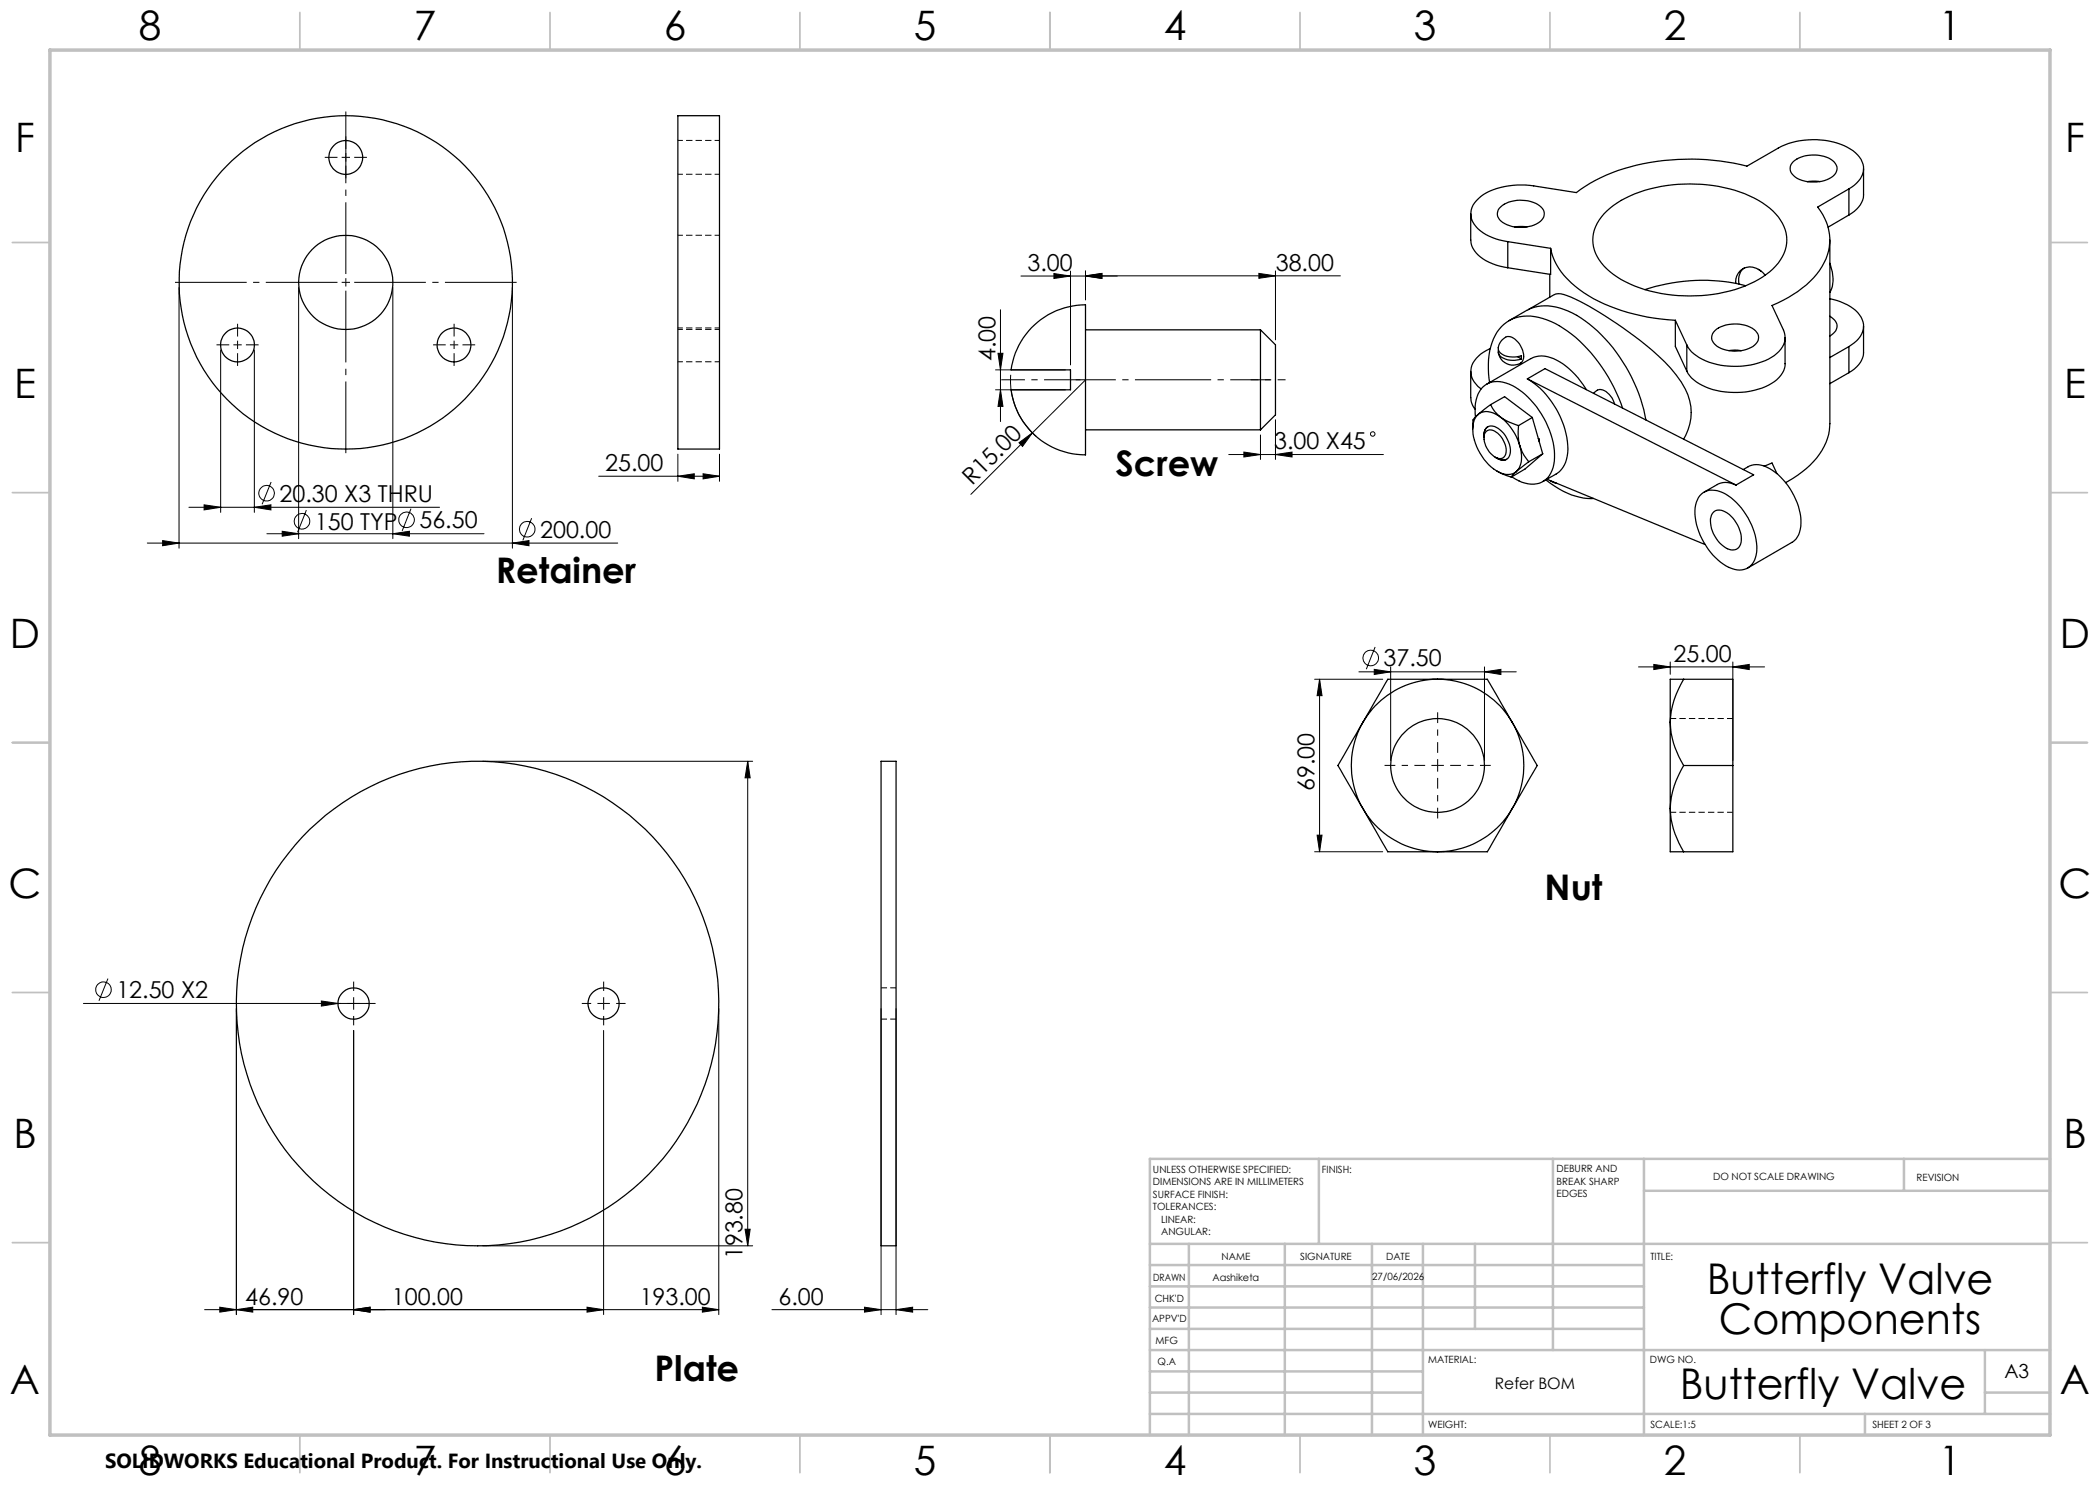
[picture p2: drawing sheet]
<svg xmlns="http://www.w3.org/2000/svg" width="420mm" height="297mm" viewBox="0 0 420 297" stroke-linecap="round" stroke-linejoin="round" font-family="sans-serif">
<g fill="none" stroke="#000" stroke-width=".25">
<path d="M135.6 23.1h8.3v66.7h-8.3zM358.7 32.3a6.9 6.9 0 0 1 8.1 .1 1.89 1.89 0 0 1-.5 3.1 7.1 7.1 0 0 1-7.5-.3 1.81 1.81 0 0 1-.1-2.9zM361.5 36.3l1-.1 1.5 .1M369.8 37.8l-6.3 3.6a10.4 10.4 0 0 1-.8 14.2 23.1 23.1 0 0 1-8.3 5.5l2.3 4.9a3.8 3.8 0 0 1-1.3 4.7 14.2 14.2 0 0 1-11.2 2.4 10 10 0 0 1-6.6-3.6l-.2-.5M369.8 37.8a4.6 4.6 0 0 0 2.8-5 6.7 6.7 0 0 0-4.5-3.9 15.9 15.9 0 0 0-12.5 .7l-6.2 3.6a45.9 45.9 0 0 0-28.2 1.8l-3.2 1.7-2.7 1.8-8.6-1.3a14.9 14.9 0 0 0-10.5 2.1 4 4 0 0 0-1.6 5.1 9.2 9.2 0 0 0 7 3.9M369.8 37.8v5.2M372.7 33.7v5.2a4.9 4.9 0 0 1-2.9 4.1M294.1 42.8v5.2a5.3 5.3 0 0 0 3.7 4.5l1.4 .5 2.4 .5M299.9 41.7a6.5 6.5 0 0 1 8.6 0 2.02 2.02 0 0 1-1.2 3.1 6.9 6.9 0 0 1-7.4-.8 1.73 1.73 0 0 1 0-2.3zM301.6 48.3l8.5 1.4M301.6 48.3v5.2M302.9 45.4h2.5"/>
<path d="M310 54.9v4.5M310.1 49.7a14 14 0 0 0 6.6 8.8 37 37 0 0 0 18.4 5.6M310.1 49.7v5.2l-8.5-1.4M310.9 58.9l-5.2 3M310.9 58.9a4 4 0 0 1 3.2 .5 73.4 73.4 0 0 1 20 14.2 13.7 13.7 0 0 1 4.1 8.9 10.6 10.6 0 0 1-1.5 5.3M320.8 42.8a21.5 21.5 0 0 1 12.5-5.7 29 29 0 0 1 19.2 3.5 9.3 9.3 0 0 1 4.9 7.4 9.3 9.3 0 0 1-4.9 7.4 29.3 29.3 0 0 1-20.3 3.3 19.8 19.8 0 0 1-11.9-6.1 7.1 7.1 0 0 1 .5-9.8zM348.9 53.6a3.2 3.2 0 0 0-1.1 3.2M349.1 57.1a35.5 35.5 0 0 0-20.1 .8M351.7 53.9l.5 .4M353 55a3.3 3.3 0 0 0-5.3-.4 3.1 3.1 0 0 0-.6 2.1M366 48v36.7a12.4 12.4 0 0 1-5.6 9.7l-3.3 2.1M366 52.7a7 7 0 0 1 0 5.8"/>
<path d="M366 59.8a9.3 9.3 0 0 1 6.2 3.6 4 4 0 0 1-1.9 5.5l-.5 .4M369.8 43l-4.2 2.4M206.3 65.6a14.8 14.8 0 0 1 10.8-4.6v29.9a14.9 14.9 0 0 1-14.9-12.9h11.9v-4h-11.9a15.4 15.4 0 0 1 4.1-8.4zM217.1 66h35M252.1 66v20M252.1 66l3 3v14l-3 3M294.1 74.3l.1 5.4a3.4 3.4 0 0 0 .8 2.1M297.4 76.8l8.8-5.1a5.2 5.2 0 0 1 5.1 .3 15.7 15.7 0 0 1 6 5.9M297.9 76.5a14 14 0 0 1 2-10.7 7.6 7.6 0 0 1 8.6-2.1 23.1 23.1 0 0 1 11.2 8.8 34.5 34.5 0 0 1 4.8 9.1M298.1 69.7a6.4 6.4 0 0 0-3.8 3.8 4.1 4.1 0 0 0 1.9 4.3M299.6 70.5a2.9 2.9 0 0 0 4.9 1.7 4.1 4.1 0 0 0-1.8-4.6 1.69 1.69 0 0 0-2.6 .7 1.66 1.66 0 0 0-.4 1.8 1.66 1.66 0 0 0 1.4 1.1l1.8 .2 1.4-.2v.6M299.7 70a1.57 1.57 0 0 0 1.4 1.8l1.8 .3 1.4-.3"/>
<path d="M301.8 64.1l3.5-2a9.2 9.2 0 0 1 8.4 .1 28.3 28.3 0 0 1 12.6 13.3 29.9 29.9 0 0 1 2.9 8.5M303.5 71.3l.8 .5M305.5 75.8a17.3 17.3 0 0 1 8 14.7 5.4 5.4 0 0 1-2.2 4.3l-2.7 1.5M305.5 75.8l3.5-2.1 41.7 21.3-3.5 2M305.5 75.8l41.7 21.2M318.7 78.7a1.67 1.67 0 0 1 2.8-.1l.9 1 .5 1.2M335.1 64.1l2.3 4.9M335.1 64.1v5.2l2.3 4.9M337.4 69v5.2M343 66.1a6.8 6.8 0 0 1 8.1 .1 1.93 1.93 0 0 1-.5 3.1 7 7 0 0 1-7.5-.3 1.78 1.78 0 0 1-.1-2.9zM345.8 70.1l1-.1 1.5 .1M357 67.5v5.2a5.2 5.2 0 0 1-3.3 4.3 15.7 15.7 0 0 1-14.4-.6l-1-.8-.9-1.4"/>
<path d="M366 63.2a2.03 2.03 0 0 1 .9 3.3l-.9 .7M369.8 69.3v5.2M369.8 69.3l-3.8 2.2M369.8 74.5l-3.8 2.2M372.7 65.2v5.2a4.9 4.9 0 0 1-2.9 4.1M217.1 86h35M295.1 83.4a7.2 7.2 0 0 1 1.4-6 4.7 4.7 0 0 1 5.3-.6 16.9 16.9 0 0 1 9 12.4 7.3 7.3 0 0 1-1.6 6.7 4.8 4.8 0 0 1-5.4 .3l-1.5-.8M295.6 82.9a5 5 0 0 0-.7 5.1 9.9 9.9 0 0 0 5.8 6.8l1 .1a2.25 2.25 0 0 0 1.5-.6M295.6 82.9a3.2 3.2 0 0 1 4 .2l.5 .4M295.6 82.9l-.4 .4a1.88 1.88 0 0 0-.6 2.1l-.1 .4M296.8 87.4a1.66 1.66 0 0 1 .4-1.7 1.66 1.66 0 0 1 1.7-.4 5.5 5.5 0 0 1 3 5.7 1.65 1.65 0 0 1-2.7 .5M297.2 86.3a1.72 1.72 0 0 1 2.4 .4 4.1 4.1 0 0 1 1.4 4.5 1.43 1.43 0 0 1-2.2 .1 4.3 4.3 0 0 1-1.8-4.8z"/>
<path d="M297.6 85.4a2.15 2.15 0 0 0-.8 2.2M298.1 80.9a6.1 6.1 0 0 0 2 2.6M298.1 80.9l-2.5 2M298.1 80.9l2.8-1.6 5.6 4.2M299 91.4l1.4 .6 .9-.1M299.5 94.3l2.8 1.1M300.1 83.5a11 11 0 0 1 3.9 5.7M300.1 83.5l1.8 1 1.8 .6M303.2 94.3l-.9 1.1M303.7 85.1a10.7 10.7 0 0 0 .3 4.1M304 89.2l.1 .4a7.9 7.9 0 0 0 1.7 2.8M304 89.2a4.9 4.9 0 0 1-.8 5.1"/>
<path d="M305.8 92.4l-2.6 1.9M306.5 83.5l-2.8 1.6M306.5 83.5l2 7.3M307.7 87.7l.1 .1v.5M308.5 90.8l-2.7 1.6M308.5 90.8l-3.5 3-2.7 1.6M309.2 96a14.9 14.9 0 0 0 9.5 3.7M309.4 95.8l31.6 13.1M310.1 96.1l1.2 .6M340 99.1a3.6 3.6 0 0 1 4.6-.6 13.4 13.4 0 0 1 6.7 12 3.6 3.6 0 0 1-5.5 3 13.4 13.4 0 0 1-6.8-11.9l.3-1.1zM347.2 97a3.9 3.9 0 0 0-3.7-.1l-2.7 1.5M348.7 93.9a4.3 4.3 0 0 1 5.2-.2 13.4 13.4 0 0 1 6.3 11.6 4 4 0 0 1-1.8 3.2l-8.8 5.1"/>
<path d="M352.8 93.2l1.6-.6 1 2.1M342.7 102.4a2.17 2.17 0 0 1 2.8 .2 6.4 6.4 0 0 1 2.6 6.2 1.86 1.86 0 0 1-3 .7 6.3 6.3 0 0 1-2.9-6.1zM287.5 135.9a17.2 17.2 0 0 0-14.9 8.6M287.5 135.9a17.2 17.2 0 0 1 14.9 8.6M287.5 135.9h10l4.9 8.6M287.5 135.9h-9.9l-5 8.6M336.7 135.9a17.5 17.5 0 0 0-2.7 8.6M336.7 135.9h-2.7v8.6M336.7 135.9h9.9v34.5h-9.9M176.2 152.3h3v96.9h-3zM272.6 144.5a17.1 17.1 0 0 0 0 17.2M272.6 144.5l-5 8.6 5 8.6"/>
<path d="M302.4 144.5a17.1 17.1 0 0 1 0 17.2M302.4 144.5l5 8.6-5 8.6M334 144.5a17.1 17.1 0 0 0 2.7 8.6M334 144.5v17.2M336.7 153.1a17.5 17.5 0 0 0-2.7 8.6M336.7 153.1h9.9M61.9 165.9a48.3 48.3 0 0 1 58-7 48.3 48.3 0 0 1 22.3 53.9 48.3 48.3 0 0 1-60.4 34.4 48.3 48.3 0 0 1-32.1-61.7 48.2 48.2 0 0 1 12.2-19.6zM272.6 161.7a17.3 17.3 0 0 0 14.9 8.7M272.6 161.7l5 8.7h9.9M302.4 161.7a17.3 17.3 0 0 1-14.9 8.7M302.4 161.7l-4.9 8.7h-10M334 161.7a17.1 17.1 0 0 0 2.7 8.7"/>
<path d="M334 161.7v8.7h2.7"/>
<circle cx="69.1" cy="31.5" r="3.4"/>
<circle cx="69.1" cy="56.5" r="33.3"/>
<circle cx="69.1" cy="56.5" r="9.4"/>
<circle cx="47.5" cy="69" r="3.4"/>
<circle cx="90.8" cy="69" r="3.4"/>
<circle cx="287.5" cy="153.1" r="9.4"/>
<circle cx="70.7" cy="200.7" r="3.1"/>
<circle cx="120.7" cy="200.7" r="3.1"/>
</g>
<path d="M135.6 34.9h8.3M143.9 28.1h-8.3M143.9 47.1h-8.3M135.6 72.4h8.3M135.6 65.9h8.3M143.9 65.6h-8.3" fill="none" stroke="#000" stroke-width=".2" stroke-dasharray="1.3 .6" stroke-dashoffset=".3" stroke-linecap="butt"/>
<path d="M346.6 143.7h-12.5M334.1 162.5h12.5M179.2 197.6h-3M176.2 203.8h3" fill="none" stroke="#000" stroke-width=".2" stroke-dasharray="1.3 .6" stroke-dashoffset=".1" stroke-linecap="butt"/>
<g fill="none" stroke="#000" stroke-width=".2">
<path d="M35.8 57.5v52.1M59.7 57.5v50.2M78.6 57.5v50.2M102.5 57.5v52.1M204.2 55.2h19.2M210.8 54.7l3.3 .5-3.3 .5zM214.1 54.2v18.8M217.1 55.2l3.3-.5v1zM217.1 54.2v5.8M217.1 55.2h51M251.8 54.7l3.3 .5-3.3 .5zM255.1 54.2v13.8"/>
<path d="M44.1 70v32.5M50.9 70v32.5M199.1 74h14M199.1 78h14M199.6 70.7h1l-.5 3.3zM200.1 78l.5 3.3h-1zM200.1 61.9v22.4M202.1 75a14.9 14.9 0 0 0 5.1 12.3M217.1 76l-22.9 22.9M54.2 96.4l-1.8 4.5M119.7 95.2h24.2M135.6 95.2l3.3-.4v1z"/>
<path d="M135.6 90.8v5.5M140.6 94.8l3.3 .4-3.3 .6zM143.9 90.8v5.5M203.8 88.5l2.7-1.9-2 2.7zM245.7 90.9h31M248.8 90.4l3.3 .5-3.3 .5zM252.1 87v4.9M255.1 90.9l3.3-.5v1zM255.1 84v7.9M29.5 108.6h94M32.5 108.1l3.3 .5-3.3 .5zM37.8 101.5h50.1"/>
<path d="M40.8 101l3.3 .5-3.3 .5zM50.9 101.5l3.3-.5v1zM53.4 106.7h43.4M56.4 106.3l3.3 .4-3.3 .5zM61.3 102l-1.8 4.5M78.6 106.7l3.3-.4v.9zM82.2 101.7l-1.8 4.5M102.5 108.6l3.3-.5v1zM106.3 103.6l-1.7 4.5M262.9 135.9h13.6M263.9 135.9l.5 3.2h-1zM263.9 135.9v34.5"/>
<path d="M271.8 134.4h31.4M274.8 133.9l3.3 .5-3.3 .5zM275 129.4l-1.7 4.4M278.1 133.4v18.7M296.9 134.4l3.3-.5v1zM296.9 133.4v18.7M327.7 133.4h25.2M330.8 132.9l3.2 .5-3.2 .5zM334 132.4v2.5M346.6 133.4l3.2-.5v1zM346.6 132.4v19.7M96.5 152.3h54"/>
<path d="M149.5 152.3l.5 3.3h-1zM149.5 152.3v96.9M262.9 170.4h13.6M263.4 167h1l-.5 3.4zM21.6 195.7l-1.8 4.5M16.7 200.7h57.1M47.3 201.7v61.2M64.3 200.2l3.3 .5-3.3 .5zM70.7 206.1v56.8M120.7 206.1v56.8M143.8 201.7v61.2M176.2 201.7v61.2"/>
<path d="M179.2 201.7v61.2M96.5 249.2h54M149 245.8h1l-.5 3.4zM40.9 261.9h102.9M44 261.4l3.3 .5-3.3 .5zM47.3 261.9l3.3-.5v1zM70.7 261.9l3.3-.5v1zM117.4 261.4l3.3 .5-3.3 .5zM140.5 261.4l3.3 .5-3.3 .5zM154.4 261.9h31.2M172.9 261.4l3.3 .5-3.3 .5zM179.2 261.9l3.3-.5v1z"/>
<circle cx="53.3" cy="98.6" r="1.56"/>
<circle cx="274.5" cy="86.8" r=".44"/>
<circle cx="60.4" cy="104.3" r="1.56"/>
<circle cx="81.3" cy="104" r="1.56"/>
<circle cx="105.4" cy="105.8" r="1.56"/>
<circle cx="274.1" cy="131.6" r="1.55"/>
<circle cx="20.7" cy="197.9" r="1.55"/>
</g>
<g fill="none" stroke="#c0c0c0" stroke-width=".35">
<path d="M60 2.5v7.5M110 2.5v7.5M160 2.5v7.5M210 2.5v7.5M260 2.5v7.5M310 2.5v7.5M360 2.5v7.5M2.5 48.5h7.5M410 48.5h7.5M2.5 98.5h7.5M410 98.5h7.5M2.5 148.5h7.5"/>
<path d="M410 148.5h7.5M2.5 198.5h7.5M410 198.5h7.5M2.5 248.5h7.5M410 248.5h7.5M60 287v7.5M110 287v7.5M160 287v7.5M210 287v7.5M260 287v7.5M310 287v7.5M360 287v7.5"/>
</g>
<g fill="none" stroke="#c0c0c0" stroke-width=".5">
<path d="M263.8 231.8v17M310.6 231.8v38.2M328.8 231.8v55.2M328.8 238.2h81.2M380.8 231.8v6.4M410 231.8h-180v55.2M230 248.8h180M230 257.3h98.8M230 253h98.8M237.8 248.8v38.2M257 248.8v38.2M274.4 248.8v38.2"/>
<path d="M284.6 248.8v38.2M295 248.8v17M230 265.8h98.8M230 261.5h98.8M230 278.5h54.6M230 274.3h54.6M230 270h180M397 278.5h13M397 270v12.8M230 282.8h180M373 282.8v4.2"/>
</g>
<path d="M10 10h400v277h-400z" fill="none" stroke="#c0c0c0" stroke-width=".7"/>
<g fill="#000">
<path d="M210.8 54.7l3.3 .5-3.3 .5zM217.1 55.2l3.3-.5v1zM251.8 54.7l3.3 .5-3.3 .5zM199.6 70.7h1l-.5 3.3zM200.1 78l.5 3.3h-1zM135.6 95.2l3.3-.4v1zM140.6 94.8l3.3 .4-3.3 .6zM203.8 88.5l2.7-1.9-2 2.7zM248.8 90.4l3.3 .5-3.3 .5zM255.1 90.9l3.3-.5v1zM32.5 108.1l3.3 .5-3.3 .5zM40.8 101l3.3 .5-3.3 .5z"/>
<path d="M50.9 101.5l3.3-.5v1zM56.4 106.3l3.3 .4-3.3 .5zM78.6 106.7l3.3-.4v.9zM102.5 108.6l3.3-.5v1zM263.9 135.9l.5 3.2h-1zM274.8 133.9l3.3 .5-3.3 .5zM296.9 134.4l3.3-.5v1zM330.8 132.9l3.2 .5-3.2 .5zM346.6 133.4l3.2-.5v1zM149.5 152.3l.5 3.3h-1zM263.4 167h1l-.5 3.4zM64.3 200.2l3.3 .5-3.3 .5z"/>
<path d="M149 245.8h1l-.5 3.4zM47.3 261.9l3.3-.5v1zM44 261.4l3.3 .5-3.3 .5zM70.7 261.9l3.3-.5v1zM117.4 261.4l3.3 .5-3.3 .5zM140.5 261.4l3.3 .5-3.3 .5zM172.9 261.4l3.3 .5-3.3 .5zM179.2 261.9l3.3-.5v1z"/>
</g>
<g fill="none" stroke="#000" stroke-width=".2" stroke-dasharray="15.2 1.3 1.3 1.3" stroke-linecap="butt">
<path d="M67.5 31.5h-2.5M69.2 31.5v-.9M69.2 31.5h-.9M69.2 31.5v.8M69.2 31.5h.8M69.2 29.8v-2.5M69.2 33.1v2.6M70.8 31.5h2.6M69.2 56.5v-.9M69.2 56.5h-.9M69.2 56.5v.8M69.2 56.5h.8"/>
<path d="M45.9 69h-2.6M47.5 69v-.9M47.5 69h-.8M47.5 69v.8M47.5 69h.9M47.5 67.3v-2.5M47.5 70.6v2.6M49.2 69h2.5M89.2 69h-2.6M90.8 69v-.9M90.8 69h-.8M90.8 69v.8"/>
<path d="M90.8 69h.9M90.8 67.3v-2.5M90.8 70.6v2.6M92.5 69h2.5M287.5 153.1v-1.3M287.5 153.1h-1.2M287.5 153.1v1.2M287.5 153.1h1.3M70.7 198.2v-1.9M120.7 198.2v-1.9M68.2 200.7h-1.8M70.7 200.7v-1.3"/>
<path d="M70.7 200.7h-1.2M70.7 200.7v1.2M70.7 200.7h1.3M70.7 203.2v1.9M73.2 200.7h1.9M118.2 200.7h-1.8M120.7 200.7v-1.3M120.7 200.7h-1.2M120.7 200.7v1.2M120.7 200.7h1.3M120.7 203.2v1.9M123.2 200.7h1.9"/>
</g>
<path d="M67.5 56.5h-32.5M69.2 54.8v-32.5M69.2 58.1v32.5M70.8 56.5h32.5" fill="none" stroke="#000" stroke-width=".2" stroke-dasharray="15.2 1.3 1.3 1.3" stroke-dashoffset=".9" stroke-linecap="butt"/>
<path d="M254.1 76h-39" fill="none" stroke="#000" stroke-width=".2" stroke-dasharray="15.2 1.3 1.3 1.3" stroke-dashoffset="7.2" stroke-linecap="butt"/>
<path d="M216.1 76h-15.9" fill="none" stroke="#000" stroke-width=".2" stroke-dasharray="15.2 1.3 1.3 1.3" stroke-dashoffset="7.9" stroke-linecap="butt"/>
<path d="M250.1 76h7" fill="none" stroke="#000" stroke-width=".2" stroke-dasharray="15.2 1.3 1.3 1.3" stroke-dashoffset="13.6" stroke-linecap="butt"/>
<path d="M285 153.1h-8.1M287.5 150.6v-8.1M287.5 155.6v8.1M290 153.1h8.2" fill="none" stroke="#000" stroke-width=".2" stroke-dasharray="15.2 1.3 1.3 1.3" stroke-dashoffset="13.1" stroke-linecap="butt"/>
<g font-size="8.5">
<text x="341.3" y="258.8">Butterfly Valve</text>
<text x="343.8" y="266.9">Components</text>
<text x="336" y="279.7">Butterfly Valve</text>
</g>
<g font-size="8.1">
<text x="27.7" y="8">8</text>
<text x="82.7" y="8">7</text>
<text x="132.7" y="8">6</text>
<text x="182.7" y="8">5</text>
<text x="232.7" y="8">4</text>
<text x="282.7" y="8">3</text>
<text x="332.7" y="8">2</text>
<text x="387.7" y="8">1</text>
<text x="3" y="30.4">F</text>
<text x="413" y="30.4">F</text>
<text x="2.8" y="79.6">E</text>
<text x="412.8" y="79.6">E</text>
<text x="2" y="129.6">D</text>
<text x="412" y="129.6">D</text>
<text x="1.7" y="179.6">C</text>
<text x="411.7" y="179.6">C</text>
<text x="2.7" y="229.6">B</text>
<text x="412.7" y="229.6">B</text>
<text x="2" y="278.9">A</text>
<text x="412" y="278.9">A</text>
<text x="27.7" y="295">8</text>
<text x="82.7" y="295">7</text>
<text x="132.7" y="295">6</text>
<text x="182.7" y="295">5</text>
<text x="232.7" y="295">4</text>
<text x="282.7" y="295">3</text>
<text x="332.7" y="295">2</text>
<text x="387.7" y="295">1</text>
</g>
<g font-size="7.1">
<text x="223.1" y="95.1">Screw</text>
<text x="99.1" y="116.6">Retainer</text>
<text x="308.9" y="179.9">Nut</text>
<text x="130.9" y="276.3">Plate</text>
</g>
<g font-size="4.7">
<text x="205.5" y="54.2">3.00</text>
<text x="255.2" y="54.1">38.00</text>
<text x="199.1" y="72.3" transform="rotate(-90 199.1 72.3)">4.00</text>
<text x="254.8" y="89.8">3.00 X45</text>
<text x="121" y="94.2">25.00</text>
<text x="55.9" y="100.3">20.30 X3 THRU</text>
<text x="194.4" y="97.3" transform="rotate(-45 194.4 97.3)">R15.00</text>
<text x="63" y="106">150 TYP</text>
<text x="83.9" y="105.7">56.50</text>
<text x="108" y="107.5">200.00</text>
<text x="276.7" y="133.3">37.50</text>
<text x="334.7" y="132.4">25.00</text>
<text x="262.9" y="158.2" transform="rotate(-90 262.9 158.2)">69.00</text>
<text x="23.3" y="199.6">12.50 X2</text>
<text x="148.5" y="251.9" transform="rotate(-90 148.5 251.9)">193.80</text>
<text x="49" y="260.9">46.90</text>
<text x="78.4" y="260.9">100.00</text>
<text x="127.9" y="260.9">193.00</text>
<text x="155.7" y="260.9">6.00</text>
</g>
<text font-size="4.1" x="21" y="293.7">SOLIDWORKS Educational Product. For Instructional Use Only.</text>
<text font-size="3.9" x="400.9" y="275.5">A3</text>
<text font-size="3.2" x="299" y="277.9">Refer BOM</text>
<g font-size="2">
<text x="230.6" y="234.6">UNLESS OTHERWISE SPECIFIED:</text>
<text x="230.6" y="237.1">DIMENSIONS ARE IN MILLIMETERS</text>
<text x="230.6" y="239.6">SURFACE FINISH:</text>
<text x="264.4" y="234.6">FINISH:</text>
<text x="311.3" y="234.5">DEBURR AND</text>
<text x="311.3" y="237">BREAK SHARP</text>
<text x="311.3" y="239.5">EDGES</text>
<text x="342.6" y="236">DO NOT SCALE DRAWING</text>
<text x="383.3" y="236.2">REVISION</text>
<text x="230.6" y="242.1">TOLERANCES:</text>
<text x="232.2" y="244.6">LINEAR:</text>
<text x="232.2" y="247.1">ANGULAR:</text>
<text x="244.3" y="252">NAME</text>
<text x="260" y="251.9">SIGNATURE</text>
<text x="277.2" y="251.9">DATE</text>
<text x="330.1" y="251.9">TITLE:</text>
<text x="230.6" y="256.1">DRAWN</text>
<text x="242.5" y="256.1">Aashiketa</text>
<text x="274.4" y="255.9">27/06/2026</text>
<text x="230.9" y="260.3">CHK'D</text>
<text x="230.4" y="264.4">APPV'D</text>
<text x="231.1" y="268.8">MFG</text>
<text x="231.5" y="273">Q.A</text>
<text x="285.6" y="272.5">MATERIAL:</text>
<text x="330" y="272.5">DWG NO.</text>
<text x="285.6" y="285.5">WEIGHT:</text>
<text x="330.1" y="285.6">SCALE:1:5</text>
<text x="374.5" y="285.6">SHEET 2 OF 3</text>
</g>
</svg>
